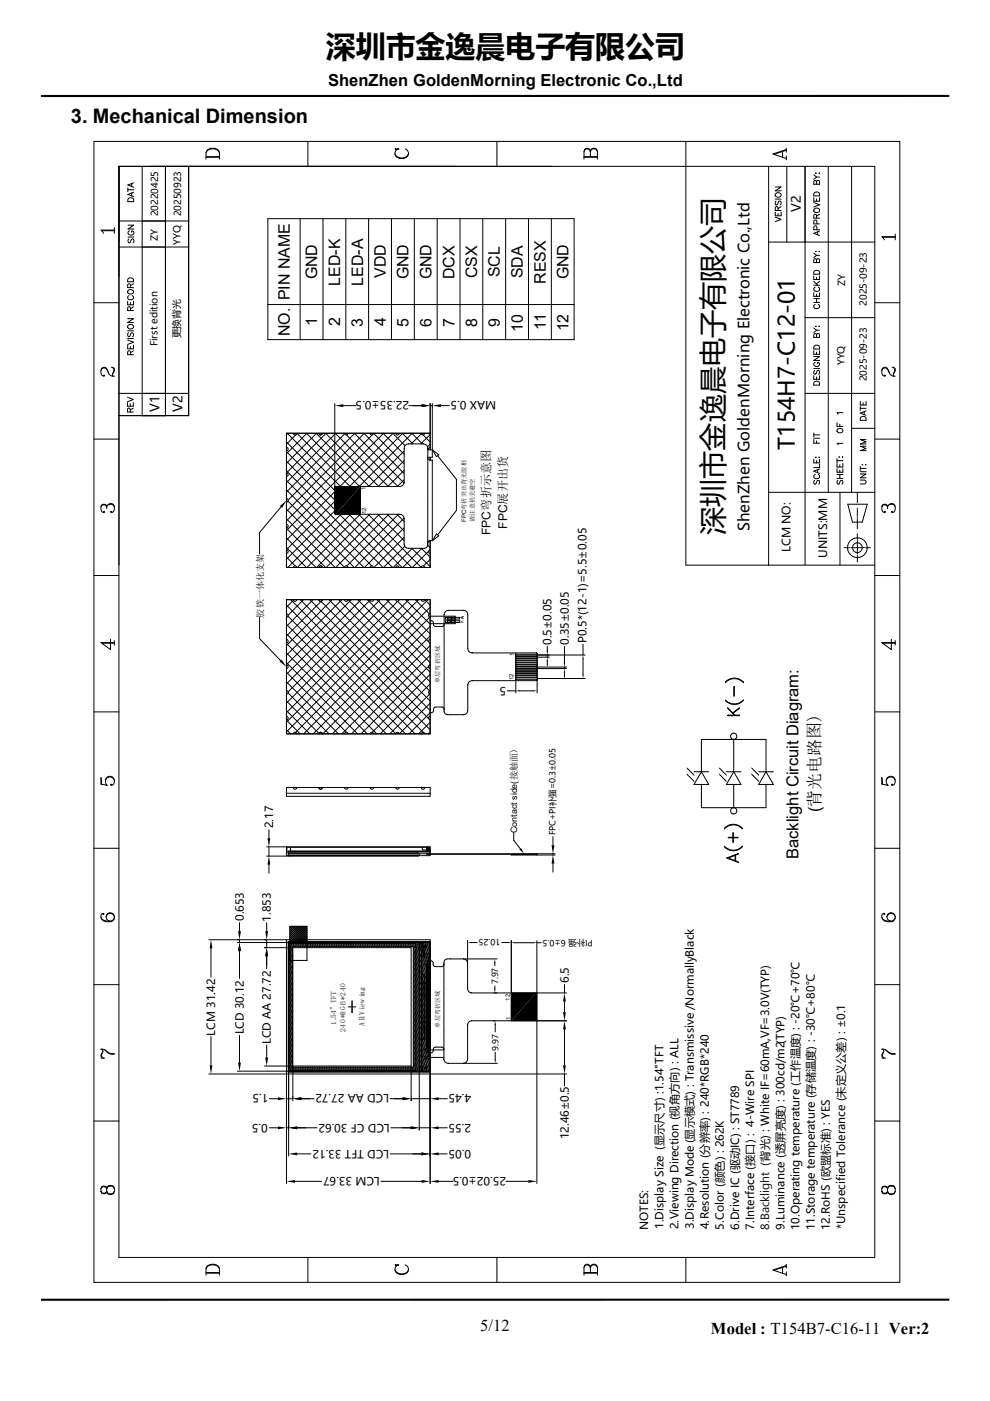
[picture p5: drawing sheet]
<svg xmlns="http://www.w3.org/2000/svg" width="210mm" height="297mm" viewBox="0 0 210 297" stroke-linecap="round" stroke-linejoin="round" font-family="sans-serif">
<path d="M8.7 20.1h192.7v.5h-192.7zM8.7 275.4l192.7-.1v.5h-192.7z" fill="#000"/>
<g fill="#000">
<path d="M71 86l1.8-.3v.6zM89.4 85.7l1.9 .3-1.9 .3zM91.7 86l1.8-.3v.6zM59.4 107.3l1.4-1.2-1 1.6zM76.5 103.1v5.9h-5.3zM71.2 103.1h5.3l-5.3 5.9zM59.3 140.3l.4-.5 1.1 1.6zM116 138h.3l-.2 .9zM123.7 138.9l.1 .9h-.3zM109.4 146.5l.9-.2v.3zM113 146.3l1 .2-1 .1zM116.1 139.3l.2 .9h-.3z"/>
<path d="M119.8 141.8l.1 .9h-.3zM119.6 140.5h.3l-.1 .9zM123.5 143h.3l-.1 .9zM56.7 177.7h.6l-.2 1.8zM110.2 180.1l.3-.3 .7 1.2zM117 179.2h.6l-.3 1.8zM145.6 164l.2 .2v.1zM145.6 162.7l.2 .2zM152.4 164l.3 .2-.1 .1zM152.4 162.7l.2 .2zM159.3 164l.3 .2-.1 .1zM159.3 162.7l.3 .2h-.1z"/>
<path d="M50.5 197.4h.6l-.3 1.8zM56.3 197.4h.6l-.3 1.8zM57.1 181.5l.2 1.8h-.6zM99.2 199.8l.9-.1v.3zM107.6 199.7l.9 .1-.9 .2zM117.3 181.3l.3 1.8h-.6zM44.8 199.2l.3 1.9h-.6zM50.8 199.8l.3 1.8h-.6zM56.6 200.9l.3 1.8h-.6zM105 203.3l.1 .9h-.3zM104.8 209.6h.3l-.1 .9zM105.1 216.4l.1 .9h-.3z"/>
<path d="M113.7 210.5v5.9h-5.2zM108.5 210.5h5.2l-5.2 5.9zM108.5 199.9l.9-.2v.3zM113 199.7l.9 .2-.9 .1zM119.8 216.4l.2 1.8h-.6zM119.4 214.6h.6l-.2 1.8zM119.8 210.5l.2 1.8h-.6zM44.5 225.9h.6l-.3 1.8zM50.5 225.3h.6l-.3 1.8zM56.3 224.2h.6l-.3 1.8zM59 232.6l1.8 .4-1.8 .3zM59 238.8l1.8 .3-1.8 .3z"/>
<path d="M61.2 239.1l1.8-.3v.6zM62.1 233l1.8-.4v.7zM85.4 232.6l1.8 .4-1.8 .3zM87.1 238.8l1.8 .3-1.8 .3zM91.3 233l1.8-.4v.7zM91.3 239.1l1.8-.3v.6zM104.9 224.5h.3l-.1 .9zM119.4 225.9h.6l-.2 1.8zM60.8 250.5l1.8-.3v.6zM61.2 244.7l1.8-.4v.7zM89.4 244.3l1.8 .4-1.8 .3zM89.4 250.2l1.9 .3-1.9 .3z"/>
<path d="M91.3 250.5l1.8-.3v.6zM91.3 244.7l1.8-.4v.7zM112.1 250.2l1.8 .3-1.8 .3z"/>
</g>
<g fill="none" stroke="#000" stroke-width=".21">
<path d="M19.9 30h171v241.9h-171zM25.2 35.3h160.4v231.3h-160.4zM27.1 39.8v.8M27.9 38.9v.6M28.4 38.8l-1.3 .4 1.3 .5M30.2 35.3v52.8M35.1 35.3v52.8M40 35.3v52.8h-14.8M43.7 33.7v-1.3a1.52 1.52 0 0 1 1.4-1 1.52 1.52 0 0 1 1.5 1v1.3M43.7 32.4a1.61 1.61 0 0 1 2.9 0M43.7 33.3h2.9M43.7 33.2h2.9"/>
<path d="M65.3 30v5.3M83.8 32.7a1.62 1.62 0 0 0 2.9 0M86 31.6a1.05 1.05 0 0 1 .6 1.2 1.05 1.05 0 0 1-1 .8 1.25 1.25 0 0 1-1.4-.3 1.25 1.25 0 0 1-.3-1.3l.3-.3-.4-.1h.8l-.4 .1M105.4 30v5.3M123.9 32.1a.69 .69 0 0 1 .7-.5 .69 .69 0 0 1 .7 .5v1.1M123.9 33.3h2.8M123.9 33.2h2.8M125.3 32.1l-.2-.4a.67 .67 0 0 0-1.1 0l-.1 2M125.3 32.1l.1-.4a.75 .75 0 0 1 .8-.3 .75 .75 0 0 1 .5 .7v1.6M125.3 32.1a.77 .77 0 0 1 .7-.6 .77 .77 0 0 1 .7 .6M145.5 30v89.8h40.1M163.1 35.3v84.5"/>
<path d="M164.5 39.6h1.2l-1.2 .9h1.2M166 32.1v1.2M166.8 31.4v.9M166.8 33.1v.8M166.8 31.7l-2.8 1 2.8 .9M166.8 31.9l-2.4 .8M166.9 35.3v16M170.8 35.3v84.5M172.6 37.1l.6 .4M173 36.7h.2zM173.2 38.5l.3-.3 .3 .1 .1 .2v.6h-1.3l.2-.8 .4 .1v.7M173.8 36.7h.1z"/>
<path d="M173.9 37.5h-.7l-.6 .5M175.7 35.3v69.1M180.7 35.3v69.1M21.5 48.9h2.8M24.3 48.8h-2.9l.6 .7M24.3 48.2v1.3M25.2 46.9h14.8M25.2 52.4h14.8M27.1 40.2h1.3M27.2 47.7h1.2l-1.2 .9h1.2M27.2 50.3h1.2M27.3 59l.3-.1 .5 .1 .2 .7h-1.2z"/>
<path d="M27.3 42l.3-.1 .6 .1 .2 .3v.5h-1.3zM27.3 50.7l-.1 .3 .1 .5 .3-.1 .3-.7h.3l.2 .3-.2 .5M27.5 49a.45 .45 0 0 0-.3 .5 .45 .45 0 0 0 .4 .3 .51 .51 0 0 0 .7-.1 .51 .51 0 0 0-.1-.7h-.3v.3M27.9 40.9v.6M28.4 40.7l-1.3 .5 1.3 .5M56.8 46.4h65v25.6h-65zM63.7 46.4v25.6M68.5 46.4v25.6M73.4 46.4v25.6M78.2 46.4v25.6M83 46.4v25.6M87.9 46.4v25.6"/>
<path d="M92.7 46.4v25.6M97.6 46.4v25.6M102.4 46.4v25.6M107.3 46.4v25.6M112.1 46.4v25.6M117 46.4v25.6M163.1 51.3h22.5M164.5 46l1.2 .5-1.2 .5M164.5 45v.7h1.2v-.7M164.5 42.2h1.2M164.6 42.6l-.1 .3 .1 .6 .4-.2 .2-.6 .5 .1v.4l-.2 .3M164.6 41a.56 .56 0 0 1 .8-.1 .56 .56 0 0 1 .1 .8 .56 .56 0 0 1-.8 .1 .56 .56 0 0 1-.1-.8z"/>
<path d="M165.1 44.6l-.1-.7h-.4l-.1 .7h1.2M165.1 45.3v.4M165.7 43.8l-.6 .4M172.6 42.9l1.3 .5-1.3 .5M172.6 41.9v.8h1.3v-.8M172.6 58.5v.8h1.3v-.8M172.6 59.7l.9 .8M172.6 53.7l.6 .4M172.8 44.2a.6 .6 0 0 1 .7 0 .6 .6 0 0 1 .3 .6 .58 .58 0 0 1-.8 .3 .58 .58 0 0 1-.2-.9zM172.8 40.8l.3-.1 .6 .1 .2 .7h-1.3zM172.8 57.4l.3-.1 .6 .1 .2 .7h-1.3zM173 53.3h.2z"/>
<path d="M173.2 46.2v-.7h-.4l-.2 .7h1.3M173.2 55.1l.3-.2h.3l.1 .2v.6h-1.3l.2-.8 .4 .1v.7M173.2 42.2v.5M173.2 58.8v.5M173.3 48.7l-.1-.7-.4-.1-.2 .8h1.3M173.3 47.5l-.1-.7-.4-.1-.2 .8h1.3M173.5 49.2v.6M173.8 53.3h.1zM173.9 54.1h-.7l-.6 .5M173.9 49l-1.3 .5 1.3 .4M173.9 45.4l-.7 .4M173.9 59.7l-.7 .5"/>
<path d="M187.2 50.3h2.7M189.9 50.2h-2.8l.5 .6M189.9 49.6v1.2M19.9 64.2h5.3M21.4 78.5a.7 .7 0 0 1 1.1-.4l.5 1M22 79.6l.1-.1 .1 .1-.1 .2a.97 .97 0 0 1-.7-1 .97 .97 0 0 1 .8-.9 2.24 2.24 0 0 1 1 1.5l.2 .2 .9 .2M23.6 77.9l.7 .2v.6l-.4 .7M23.9 77.9l.2 .4-.2 1.1 .1 .4M27.1 72.1l1.2 .4-1.2 .5M27.1 67.6h1.2l-1.2 .8h1.2M27.1 63.9v.7h1.2v-.7M27.1 73.2v.8h1.2v-.8"/>
<path d="M27.1 71.8h1.2M27.1 70.1h1.2M27.1 69a.62 .62 0 0 1 .8-.2 .62 .62 0 0 1 .4 .7 .61 .61 0 0 1-.8 .3 .61 .61 0 0 1-.4-.8zM27.3 70.6l-.2 .2 .2 .6 .3-.1 .2-.7 .5 .1v.4l-.2 .3M27.3 61.5a.56 .56 0 0 1 .7-.1 .56 .56 0 0 1 .1 .8 .56 .56 0 0 1-.8 .1 .56 .56 0 0 1 0-.8zM27.4 62.7a.45 .45 0 0 0-.3 .5 .45 .45 0 0 0 .5 .4h.2a.45 .45 0 0 0 .5-.4 .45 .45 0 0 0-.3-.5M27.7 75.2l-.1-.7-.4-.1-.1 .8h1.2M27.7 65.8l-.1-.6-.4-.1-.1 .7h1.2M27.7 61l-.1-.7-.4-.1-.1 .8h1.2M27.7 64.1v.5M27.7 73.5v.5M28.3 74.4l-.6 .4"/>
<path d="M28.3 65l-.6 .4M28.3 60.2l-.6 .4M56.8 64.6h65M170.8 67.4h14.8M172.6 75.6h1.3l-1.3 .8h1.3M172.6 62.1v.7h1.3v-.7M172.6 74.4v.7h1.3v-.7M172.6 79.6v.8h1.3v-.8M172.6 78.1h1.3M172.6 69.5l.6 .5M172.6 64.1h1.3M172.6 63.3h1.3"/>
<path d="M172.6 60.5h1.3M172.8 78.5l-.2 .3 .2 .6 .3-.2 .4-.7h.2l.2 .3-.2 .6M172.8 73.3l.3-.1 .6 .1 .2 .7h-1.3zM172.9 76.8a.45 .45 0 0 0-.3 .5 .45 .45 0 0 0 .5 .4h.3a.44 .44 0 0 0 .5-.4 .44 .44 0 0 0-.5-.5v.3M172.9 64.5a.45 .45 0 0 0-.3 .6 .45 .45 0 0 0 .5 .3h.3a.45 .45 0 0 0 .5-.3 .45 .45 0 0 0-.3-.6M172.9 60.9a.45 .45 0 0 0-.3 .5 .45 .45 0 0 0 .5 .4h.3a.45 .45 0 0 0 .5-.4 .45 .45 0 0 0-.3-.5M173 69.2h.2zM173.2 71l.3-.3 .3 .1 .1 .2v.5h-1.3l.2-.7h.4v.7M173.2 62.4v.4M173.2 63.3v.8M173.2 74.6v.5M173.2 79.9v.5"/>
<path d="M173.8 69.2h.1zM173.9 70h-.7l-.6 .5M185.6 64.2h5.3M187.1 78.5a.7 .7 0 0 1 1.1-.4l.5 1M187.6 79.6l.1-.1 .2 .1-.2 .2a.97 .97 0 0 1-.7-1 .97 .97 0 0 1 .9-.9 2.24 2.24 0 0 1 .9 1.5l.3 .2 .8 .2M189.2 77.9l.7 .2v.6l-.4 .7M189.5 77.9l.3 .4-.3 1.1 .2 .4M19.9 93.1h5.3M25.2 83.4h14.8M27 84.2l1.3 .5-1.3 .5M27 85.4v.7h1.3v-.7M27.6 87.4v-.7l-.3-.2-.3 .3v.6h1.3"/>
<path d="M27.6 85.6v.5M28.3 86.5l-.7 .4M60.8 94.9a.36 .36 0 0 1 .3 .3 .36 .36 0 0 1-.3 .4M60.8 99.8l20.5 20.5M60.8 97.8l10.2 10.2M60.8 95.8l10.2 10.2M60.8 93.7l10.2 10.3M60.9 91.9l11.3 11.2M61 91.9l-.2 .2M62.2 91.9a.36 .36 0 0 0 .4 .3 .36 .36 0 0 0 .3-.3M62.8 92.2l-2 2M63 91.9l11.3 11.2"/>
<path d="M63.1 91.9l-.2 .1M65 91.9l11.3 11.2M65.1 91.9l-4.3 4.3M67.1 91.9l11.2 11.2M67.1 91.9l-6.3 6.3M67.7 91.9a.35 .35 0 0 0 .3 .3 .35 .35 0 0 0 .4-.3M69.1 91.9l11.3 11.2M69.2 91.9l-8.4 8.4M71 85.5v23.4M71.1 91.9l11.3 11.2M71.2 91.9l-10.4 10.4M72.8 86h2.7"/>
<path d="M73.1 91.9a.36 .36 0 0 0 .3 .3 .36 .36 0 0 0 .4-.3M73.1 92l-12.3 12.3M73.5 92.2l10.9 10.9M75.2 91.9l10.5 10.5M75.3 91.9l-14.2 14.1M77.2 91.9l8.5 8.5M77.3 91.9l-16.5 16.5M78.5 91.9a.36 .36 0 0 0 .4 .3 .36 .36 0 0 0 .4-.3l6.4 6.5M79 92.2l-18.2 18.2M79.3 91.9l-.1 .1M81.3 91.9l4.4 4.4M81.4 91.9l-20.6 20.6"/>
<path d="M83.3 91.9l2.6 2.6M83.4 91.9l-11.3 11.2M83.9 91.9a.36 .36 0 0 0 .4 .3 .36 .36 0 0 0 .4-.3M85.3 91.9l2.3 2.2M85.4 91.9l-11.2 11.2M85.7 99.7l-3.4 3.4M85.7 97.7l-5.4 5.4M85.7 95.6l-7.5 7.5M86.8 86h2.6M87.4 91.9l2.2 2.2M87.5 91.9l-11.3 11.2M89.4 91.9a.36 .36 0 0 0 .3 .3 .36 .36 0 0 0 .4-.3"/>
<path d="M89.4 92l-2.2 2.1M89.8 92.2l1.5 1.5M90.8 97.1l.2 .4 .7 .1v17l-.7 .1-.3 .4M90.8 95.3l.1 .1M90.8 95.4h.9v1.6h-.9M91.3 94.9a.36 .36 0 0 0-.4 .5M91.3 85.5v6.3M91.3 95.4v-3.5h-30.5v28.4h30.5v-5.7M91.3 97v.6M91.3 94.2l-.6 .5M91.3 92.1l-2 2M91.3 86h.4"/>
<path d="M91.7 85.5v9.8M91.8 95.4l1.3 1-.5 .4zM92.8 96.6l4 5v6.6l-4 5.2M93.5 86h1.8M170.8 83.4h14.8M172.6 91.8v.8M172.6 93.2v.8h1.3M172.6 97.4v.7h1.3v-.7M172.6 92.9h1.3M172.6 92.2h1.3M172.8 80.9l.3-.1 .6 .1 .2 .8h-1.3zM173 97h.2z"/>
<path d="M173.2 93.5v.5M173.2 97.7v.4M173.5 99.6v.6M173.8 97h.1zM173.9 98.4v.7h-1.3M173.9 99.4l-1.3 .5 1.3 .5M177.6 89.6v.8h1.2M177.6 97.2v.9M177.6 98.3v.7h1.2v-.7M177.6 99.4v.7h1.2v-.7M177.6 97.7h1.2M177.6 91.1a.59 .59 0 0 1 .8-.3 .59 .59 0 0 1 .2 .9 .61 .61 0 0 1-.7 0 .61 .61 0 0 1-.3-.6z"/>
<path d="M178 96.8v.2zM178.2 89.9v.5M178.2 98.5v.5M178.2 99.7v.4M178.8 96.8v.2zM178.8 94h-1.2l.2 .3M178.8 87.5h-1.2l.2 .3M180.7 90.8h4.9M182.5 86.6h1.2M182.5 85.1v.8h1.2v-.8M182.5 86.2v.8M182.5 98.9v.8"/>
<path d="M182.5 99.3h1.2M182.6 88.5a.67 .67 0 0 1 1.1 .2v.4h-1.2zM183 98.5v.1zM183.1 85.4v.5M183.3 87.3v.6M183.7 98.5v.1zM183.7 94.6h-1.2l1.2 .5-1.2 .4h1.2M183.7 93.2h-1.2l1.2 .5-1.2 .4h1.2M183.7 87.1l-1.2 .5 1.2 .4M185.6 93.1h5.3M21.4 107.5l.1-.3a.68 .68 0 0 1 1.1 .3 .82 .82 0 0 1 .8-.7 .82 .82 0 0 1 .9 .7l-.2 .9-.4 .3-.3-.2 .2-.1 .1 .1M22.6 107.9l-.1-.8-.7-.2a.98 .98 0 0 0-.4 1 .98 .98 0 0 0 .7 .8l.1-.2-.1-.1-.1 .1"/>
<path d="M22.9 107.1a.87 .87 0 0 1 1.4 .4M59.6 107.5l-4.5 5.4v4.6M60.8 116.6a.36 .36 0 0 1 .3 .4 .36 .36 0 0 1-.3 .3M60.8 111.2a.36 .36 0 0 1 .3 .3 .36 .36 0 0 1-.3 .4M60.8 105.7a.36 .36 0 0 1 .3 .4 .36 .36 0 0 1-.3 .4M60.8 100.3a.36 .36 0 0 1 .3 .4 .36 .36 0 0 1-.3 .3M60.8 112l8.3 8.3M60.8 118.1l1.8 1.9M60.8 116.1l4.2 4.2M60.8 114.1l6.2 6.2M60.8 110l10.3 10.3M60.8 108l12.3 12.3"/>
<path d="M60.8 103.9l16.4 16.4M60.8 101.9l18.1 18.1M61.1 106.3l14.1 14M71 108.8l.2 .2M71 108.3l-10.2 10.3M71 106.3l-10.2 10.2M71 104.2l-10.2 10.3M71.1 103.2v5.8M71.1 103.2l5.4-.1v5.9h-5.4zM71.2 103.1v5.9M71.2 103.1h13.6a.91 .91 0 0 0 .9-.9v-7.2a.91 .91 0 0 1 .9-.9h3.2a.91 .91 0 0 1 1 .9l-.1 20.5a.72 .72 0 0 1-.7 .8h-3.4a.88 .88 0 0 1-.9-1v-5.4a.91 .91 0 0 0-.9-.9h-13.6M71.2 103.1l-.2 .2"/>
<path d="M72 109l11.3 11.3M72.3 109l-11.2 11.3M74 109l11.3 11.3M74.4 109l-11.3 11.3M76.1 109l11.3 11.3M76.4 109l-11.3 11.3M76.5 103.1v5.9M78.1 109l11.3 11.3a.36 .36 0 0 1 .3-.3 .36 .36 0 0 1 .4 .3M78.4 109l-11.3 11.3M80.1 109l5.6 5.6M80.5 109l-11.3 11.3M82.2 109l3.5 3.6"/>
<path d="M82.5 109l-11.3 11.3M84.2 109l1.5 1.6M84.5 109l-10.9 11M85.7 109.9l-10.4 10.4M85.7 113.9l-6.4 6.4M85.7 111.9l-8.4 8.4M85.7 101.7l-1.4 1.4M85.9 115.8l-4.5 4.5M87.4 116.3l3.9 3.8M87.5 116.3l-4.1 4M89.4 116.3l1.9 1.8M89.5 116.3l-4.1 4"/>
<path d="M90.7 115.6l.6 .5M90.9 116.9l-3.4 3.4M91.1 114.6l-.3 .4M91.3 116.6a.36 .36 0 0 0-.4 .4 .36 .36 0 0 0 .4 .3M91.3 118.6l-1.5 1.4M91.3 116.5l-.1 .1M92.6 113.2l.5 .4-1.3 1zM163.1 104.4h22.5M172.8 101.8l-.2 .3 .2 .6 .3-.1 .4-.8h.2l.2 .3-.2 .6M172.9 100.6a.45 .45 0 0 0-.3 .5 .45 .45 0 0 0 .5 .4h.3a.45 .45 0 0 0 .5-.4 .45 .45 0 0 0-.3-.5M177.6 101.4h1.2M177.6 100.6h1.2"/>
<path d="M177.8 101.8l-.2 .3v.5h.4l.3-.6 .3-.2 .2 .3-.2 .6M178.2 100.6v.8M178.2 104.4v15.4M179.1 116.1h1M179.9 106.9h4.1l-1.1 3.8h-2zM180.3 116.1h.1M180.5 116.1h2.7M181.9 104.4v2.2M181.9 107.7v.2M181.9 108v1.5M181.9 109.7v.1M181.9 110v2.1"/>
<path d="M181.9 113.2v1.1M181.9 114.5v.1M181.9 114.8v2.7M181.9 117.6v.1M181.9 117.9v1.2M182.5 101.8h.9l.3 .3-.1 .5h-1.1M182.5 100.5h1.2l-1.2 .8h1.2M182.5 100h1.2M183.4 116.1h.1M183.7 116.1h.9M187.1 107.5l.1-.3a.68 .68 0 0 1 1.1 .3 .82 .82 0 0 1 .8-.7 .82 .82 0 0 1 .8 .7l-.1 .9-.4 .3-.3-.2 .1-.1 .2 .1M188.3 107.9l-.1-.8-.7-.2a.98 .98 0 0 0-.4 1 .98 .98 0 0 0 .6 .8l.2-.2-.2-.1-.1 .1"/>
<path d="M188.6 107.1a.87 .87 0 0 1 1.3 .4M19.9 122h5.3M21.7 136.4h2.6M23.4 135.6v2.1l-2-1.5h2.9M24.3 135.8v1M55.1 130.9v4.5l4.4 4.7M60.8 135.6a.36 .36 0 0 1 .3 .3 .36 .36 0 0 1-.3 .4M60.8 130.1a.36 .36 0 0 1 .3 .4 .36 .36 0 0 1-.3 .4M60.8 127.1h30.5v28.5h-30.5zM60.8 138.5l17.1 17.1M60.8 136.4l19.1 19.2M60.8 134.4l21.2 21.2"/>
<path d="M60.8 132.4l23.1 23.2M60.8 128.3l27.3 27.3M60.8 134.8l7.3-7.3 23.2 23.1M60.8 120.1l.1 .2M61.1 130.6l24.9 25M61.7 127.1l28 28.1M62.2 127.1a.36 .36 0 0 0 .4 .4 .36 .36 0 0 0 .3-.4M62.2 127.3l-1.4 1.4M62.9 120.3a.36 .36 0 0 0-.3-.3 .36 .36 0 0 0-.4 .3M63.7 127.1l27.6 27.6M64.4 127.1l-3.3 3.3M65.7 127.1l25.2 25.2"/>
<path d="M66.4 127.1l-5.6 5.7M67.7 127.1a.35 .35 0 0 0 .3 .4 .35 .35 0 0 0 .4-.4M67.7 120.3a.35 .35 0 0 1 .3-.3 .35 .35 0 0 1 .4 .3M68.5 127.1l-.1 .1M69.8 127.1l21.5 21.5M70.5 127.1l-9.7 9.8M71.8 127.1l19.3 19.4M72.5 127.1l-11.7 11.8M73.1 127.1a.36 .36 0 0 0 .3 .4 .36 .36 0 0 0 .4-.4l17.5 17.5M73.1 120.3a.36 .36 0 0 1 .3-.3 .36 .36 0 0 1 .4 .3M74.6 127.1l-13.8 13.8M75.9 127.1l15.4 15.4"/>
<path d="M76.6 127.1l-15.8 15.9M77.9 127.1l13.4 13.4M78.5 127.1a.36 .36 0 0 0 .4 .4 .36 .36 0 0 0 .4-.4M78.5 120.3a.36 .36 0 0 1 .4-.3 .36 .36 0 0 1 .4 .3M78.5 127.2l-17.7 17.8M80 127.1l11.3 11.4M80.7 127.1l-19.6 19.6M82 127.1l8.9 9M82.7 127.1l-21.9 22M83.9 127.1a.36 .36 0 0 0 .4 .4 .36 .36 0 0 0 .4-.4M83.9 120.3a.36 .36 0 0 1 .4-.3 .36 .36 0 0 1 .4 .3M84.7 127.1v.1"/>
<path d="M86 127.1l5.3 5.2M86.8 127.1l-26 26M88.1 127.1l3 3.1M88.8 127.1l-28 28.1M89.4 127.1a.36 .36 0 0 0 .3 .4 .36 .36 0 0 0 .4-.4l1.2 1.2M90.8 127.1l-28.1 28.2M91.1 136.3l.2 .1M91.2 130.9l-24.8 24.7M91.3 131.6a.57 .57 0 0 1 .6 .2 .57 .57 0 0 1 .1 .6v.2l.4 .2h1.6l.2-.4M91.3 130.6h5.3v1.6h-5.3M91.3 135.6a.36 .36 0 0 0-.4 .3 .36 .36 0 0 0 .4 .4M91.3 130.1a.36 .36 0 0 0-.4 .4 .36 .36 0 0 0 .4 .4"/>
<path d="M91.3 134.4l-6.9-6.9-23.6 23.6M91.3 138.9l-16.7 16.7M91.3 136.9l-18.8 18.7M91.3 134.8l-20.8 20.8M91.3 132.8l-22.8 22.8M91.3 128.7l-26.9 26.9M94.5 131.6h3v.4h-3zM94.5 130.9h3v.4h-3zM94.9 130.9v.4M94.9 131.6v.4M95.8 131h.1v.2h-.1zM109.4 138.4v8.5"/>
<path d="M109.4 138.7h4.6M109.4 139h4.6M109.4 139.6h4.6M109.4 139.9h4.6M109.4 139.2h4.6M109.4 139.5h4.6M114 138.9h10.1M114 139.3h2.6M116.1 137.1v.9M116.1 138.9v.4M119.8 137.1v3.4M123.7 136.6v2.3"/>
<path d="M123.7 139.8v3.2M185.6 122h5.3M187.3 136.4h2.6M189.1 135.6v2.1l-2-1.5h2.8M189.9 135.8v1M19.9 150.9h5.3M60.8 151.9a.36 .36 0 0 1 .3 .3 .36 .36 0 0 1-.3 .4M60.8 146.5a.36 .36 0 0 1 .3 .3 .36 .36 0 0 1-.3 .4M60.8 141a.36 .36 0 0 1 .3 .4 .36 .36 0 0 1-.3 .3M60.8 154.7l.9 .9M60.8 152.7l2.9 2.9M60.8 150.7l4.9 4.9"/>
<path d="M60.8 148.6l6.9 6.9M60.8 144.6l11 11M60.8 142.5l12.7 12.7M60.8 140.5l15.1 15.1M61.1 146.9l8.7 8.7M62.2 155.6a.36 .36 0 0 1 .4-.4 .36 .36 0 0 1 .3 .4M67.7 155.6a.35 .35 0 0 1 .3-.4 .35 .35 0 0 1 .4 .4M73.8 155.6a.36 .36 0 0 0-.4-.4 .36 .36 0 0 0-.3 .4M78.5 155.6a.36 .36 0 0 1 .4-.4 .36 .36 0 0 1 .4 .4M83.9 155.6a.36 .36 0 0 1 .4-.4 .36 .36 0 0 1 .4 .4M89.4 155.6a.36 .36 0 0 1 .3-.4 .36 .36 0 0 1 .4 .4M90.9 141.3l-14.3 14.3"/>
<path d="M91.1 147.2l-8.4 8.4M91.2 152.6l.1 .1M91.3 151.9a.36 .36 0 0 0-.4 .3 .36 .36 0 0 0 .4 .4M91.3 146.5a.36 .36 0 0 0-.4 .3 .36 .36 0 0 0 .4 .4M91.3 141a.36 .36 0 0 0-.4 .4 .36 .36 0 0 0 .4 .3M91.3 155.2l-.5 .4M91.3 153.1l-2.5 2.5M91.3 149.1l-6.6 6.5M91.3 145l-10.6 10.6M91.3 143l-12.3 12.2M91.3 140.9l-.1 .1M94.2 150.4l-.2-.4-1.6-.1a.55 .55 0 0 0-.4 .8 .53 .53 0 0 1-.7 .4l-4.5 4.5"/>
<path d="M107.6 146.5h1.8M109.4 143.7h4.6M109.4 144h4.6M109.4 143.2h4.6M109.4 143.6h4.6M109.4 142.8h4.6M109.4 143.1h4.6M109.4 142.3h4.6M109.4 142.7h4.6M109.4 141.9h4.6M109.4 142.2h4.6M109.4 141.4h4.6"/>
<path d="M109.4 141.8h4.6M109.4 141h4.6M109.4 141.3h4.6M109.4 140.5h4.6M109.4 140.9h4.6M109.4 140.1h4.6M109.4 140.4h4.6M110.3 146.5h2.7M114 144.1l-.2 .2h-13.6a.91 .91 0 0 0-1 .9v5.4a.91 .91 0 0 1-.9 .9h-3.4a.75 .75 0 0 1-.7-.7v-20.5a.91 .91 0 0 1 .9-.9h3.2a.91 .91 0 0 1 .9 .9v7.2a.91 .91 0 0 0 1 .9l13.7 .1 .1 8.4M114 141.4h6.2M114 141.8h6.2M114 143.9h10.1"/>
<path d="M116.1 140.2v.9M119.8 141.4v.4M119.8 142.7v.9M153.9 148.4a2.58 2.58 0 0 0 3.8 0 2.38 2.38 0 0 1-3.8 0zM154.1 144.4a2.45 2.45 0 0 1 3.6 .3 2.55 2.55 0 0 0-3.8 0zM154.4 151.6h2.5v.1h-2.5zM155.4 151.1l1.5-1-1.5 1.2M155.7 156.8v6.8M155.7 145.6h.1v2h-.1zM155.8 151.6l-1.4-1.5 1.5 1.5M185.6 150.9h5.3M19.9 179.9h5.3"/>
<path d="M21.5 166.2l-.1-1.3v1.3l1.4 .3a1.03 1.03 0 0 1-.3-1.5 1.03 1.03 0 0 1 1.5-.1 1.03 1.03 0 0 1 0 1.5l-.3 .1-.3-.1 .2-.2 .1 .2M22.4 165.4a.99 .99 0 0 1 .9-.7 .99 .99 0 0 1 1 .7M56.6 179.5h4.1M57.1 175.9v1.8M57.1 179.5v2M60.8 167h30.5v1.8h-30.5zM60.8 179.5h30.5v1.9h-30.5zM60.8 168.2h30.5M61.6 179.6v.8M62.2 167a.36 .36 0 0 0 .4 .3 .36 .36 0 0 0 .3-.3M67.7 167a.35 .35 0 0 0 .3 .3 .35 .35 0 0 0 .4-.3M73.1 167a.36 .36 0 0 0 .3 .3 .36 .36 0 0 0 .4-.3"/>
<path d="M78.5 167a.36 .36 0 0 0 .4 .3 .36 .36 0 0 0 .4-.3M83.9 167a.36 .36 0 0 0 .4 .3 .36 .36 0 0 0 .4-.3M89.4 167a.36 .36 0 0 0 .3 .3 .36 .36 0 0 0 .4-.3M89.6 179.6v.6h1.7M90.5 179.7l.1 .1M90.5 179.9l.4 .3M90.5 179.8l.1 .2M90.6 179.9l-.1-.1 .3 .1M90.6 179.7l.4 .3M90.6 179.9l.1 .1M90.7 179.6v.1M90.7 179.9l.1 .2"/>
<path d="M90.7 179.9l.1 .1M90.7 179.7l.4 .4M90.7 179.9h.1M90.7 179.6l.2 .1zM90.8 180h.1M90.8 179.6v.1M90.8 179.9h.1M90.8 179.7l.3 .2M90.8 179.6l.1 .1M90.9 179.6l.3 .3-.2-.2M90.9 179.7l.1 .1M90.9 179.6l.1 .2"/>
<path d="M91 180h.1M91 179.6v.1M91 179.9l.3 .2M91.1 179.9l-.1 .1M91.1 179.9l.1 .1M91.1 179.8l.1 .1M91.1 179.7h.1M91.2 179.7l-.2-.1 .2 .2M109 176.5v1.7l1.4 1.7M117.3 177.4v1.8M145.8 164.2l1.4 1.5M145.8 162.9l1.4 1.5"/>
<path d="M147.2 163.6h3.2M148.8 163.6v-6.8h13.7v6.8M148.8 166.3v4.9h13.7v-4.9M148.8 163.6l1.6 2.7h-3.2zM152.7 162.9l1.4 1.5M152.7 164.2l1.4 1.5M153.7 179.4a2.54 2.54 0 0 0 3.8 0 2.35 2.35 0 0 1-3.8 0zM153.9 175.4a2.45 2.45 0 0 1 3.6 .3 2.54 2.54 0 0 0-3.8 0zM154.1 163.6h3.1M154.5 177.5h2v.1h-2zM155.5 176.6h.1v2h-.1zM155.7 163.6l1.5 2.7h-3.1z"/>
<path d="M155.7 166.3v4.9M159.5 164.2l1.5 1.5M159.5 162.9l1.5 1.5M161 163.6h3.1M162.5 163.6l1.6 2.7h-3.1zM185.6 179.9h5.3M187.2 166.2l-.1-1.3v1.3l1.3 .3a1.03 1.03 0 0 1-.3-1.5 1.03 1.03 0 0 1 1.5-.1 1.03 1.03 0 0 1 .1 1.5l-.3 .1-.3-.1 .1-.2 .2 .2M188 165.4a1 1 0 0 1 1-.7 1 1 0 0 1 .9 .7M21.4 194.5a1.73 1.73 0 0 0 2.7 .4l.2-.3M21.8 193.8l.2 .1 .1-.1-.3-.1a1 1 0 0 0-.3 1.2 1 1 0 0 0 1.1 .5h.8a.92 .92 0 0 0 .9-.9 .92 .92 0 0 0-.8-.9 .92 .92 0 0 0-1 .7 .9 .9 0 0 0 .8 1M22.5 194.3a.9 .9 0 0 1 .9-.7 .9 .9 0 0 1 .9 .7M44.3 199.2h16.4"/>
<path d="M50.4 199.8h10.7M50.8 195.6v1.8M50.8 199.2v.6M56.6 195.6v1.8M56.6 199.2v1.7M56.6 181.5h4.8M57.1 183.3v1.8M61.1 180.5h30.2M61.2 199.9l1.5 .8M61.2 181h52.7v.3h-5.4v-.2M61.2 199.8h30v27.3h-30zM61.3 199.7l1.9 1"/>
<path d="M61.5 180.5v.2M61.5 181.4v.1h27.2v-.1M61.5 199.8l.2 .2M61.5 199.4l.6 .6M61.5 199l1 1M61.5 198.6l1.4 1.4M61.5 198.2l1.8 1.8M61.5 197.8l2.2 2.2M61.5 197.4l2.6 2.6M61.5 197l3 3M61.5 196.6l3.4 3.4M61.5 196.4v30.5h26.7v-26.9h-26.7"/>
<path d="M61.5 196.4h3.6v7.2h-3.6M61.5 196.4h.1M61.7 196.4l3.4 3.4M61.8 199.7l1.9 1M61.9 196.4l-.4 .4M62.1 196.4l3 3M62.3 199.7l1.9 1M62.3 196.4l-.8 .8M62.5 196.4l2.6 2.6M62.7 196.4l-1.2 1.2M62.8 199.7l1.9 1M62.9 196.4l2.2 2.2"/>
<path d="M63.2 196.4l-1.7 1.6M63.3 199.7l2 1M63.4 196.4l1.7 1.8M63.6 196.4l-2.1 2M63.8 196.4l1.3 1.4M63.8 199.7l2 1M64 196.4l-2.5 2.5M64.2 196.4l.9 1M64.3 199.7l2 1M64.4 196.4l-2.9 2.9M64.6 196.4l.5 .6M64.8 196.4l-3.3 3.3"/>
<path d="M64.8 199.7l2 1M65 196.4l.1 .1M65.1 199.7l-.3 .3M65.1 199.3l-.7 .7M65.1 198.9l-1.1 1.1M65.1 198.5l-1.5 1.5M65.1 198.1l-1.9 1.9M65.1 197.7l-2.3 2.3M65.1 197.3l-2.7 2.7M65.1 196.9l-3.1 3.1M65.1 196.5l-3.5 3.5M65.3 199.7l2 1"/>
<path d="M65.9 199.7l1.9 1M66.3 199.7l2 1M66.9 199.7l1.9 1M67.4 199.7l1.9 1M67.9 199.7l1.9 1M68.4 199.7l1.9 1M68.9 199.7l1.9 1M69.4 199.7l1.9 1M69.9 199.7l1.9 1M70.4 199.7l1.9 1M70.9 199.7l2 1M71.4 199.7l2 1"/>
<path d="M71.9 199.7l2 1M72.4 199.7l2 1M72.9 199.7l2 1M73.4 199.7l2 1M73.9 199.7l2 1M74.5 199.7l1.9 1M75 199.7l1.9 1M75.5 199.7l1.9 1M76 199.7l1.9 1M76.5 199.7l1.9 1M77 199.7l1.9 1M77.5 199.7l1.9 1"/>
<path d="M78 199.7l1.9 1M78.5 199.7l2 1M79 199.7l1.9 1M79.5 199.7l2 1M80 199.7l2 1M80.5 199.7l2 1M81 199.7l2 1M81.6 199.7l1.9 1M82.1 199.7l1.9 1M82.6 199.7l1.9 1M83.1 199.7l1.9 1M83.6 199.7l1.9 1"/>
<path d="M84.1 199.7l1.9 1M84.6 199.7l1.9 1M85.1 199.7l1.9 1M85.6 199.7l1.9 1M86.1 199.7l5.2 2.6M86.6 199.7l4.7 2.4M87.1 199.7l4.2 2.1M87.6 199.7l3.7 1.9M88.1 199.7l3.2 1.6M88.6 199.7l2.7 1.4M88.7 180.5v.2M88.9 181v.4h-27.7v-.7h30v.3"/>
<path d="M88.9 199.8v27.3M89.2 199.7l2.1 1.1M89.5 199.7v27.5M89.7 199.7l1.6 .8M90.2 199.7l1.1 .6M90.5 180.1h.1M90.5 180.1l.1 .1M90.6 181v.1h23.3M90.7 199.7l.6 .3M90.7 180.2h.1M90.8 180.2l-.3-.2 .3 .2M90.8 180.1v.1"/>
<path d="M90.8 180l.1 .1M90.8 180.1h.1M90.9 180.2h.1M90.9 180.1l.1 .1M91 180.1v.1M91 180l.1 .1M91.1 180l.1 .2M91.1 180.2l-.6-.6 .1 .6M91.1 180.1l.1-.5h-30.3l-.1 1.2M91.2 199.7h-30v27.5h30.1M91.3 180.4h-30.2v1M91.3 199.6h-30.2v27.7h30.2"/>
<path d="M99.2 199.4v4.7M100.1 199.8h1.1M106.4 199.8h1.2M108.5 199.4v11M109.4 199.9h3.6M113.9 199.4v51.5M113.9 199.9h.9M114 181h3.8M114 181.3h3.8M117.3 181v.3M117.3 183.1v1.8M154.2 181.9l2.4-.9-2.1 .9 2.1 1z"/>
<path d="M155.9 181.3v1.2M156.1 181.2v1.4M187.1 194.5a1.73 1.73 0 0 0 2.7 .4l.1-.3M187.5 193.8l.1 .1 .1-.1-.2-.1a1 1 0 0 0-.3 1.2 1 1 0 0 0 1.1 .5h.8a.92 .92 0 0 0 .9-.9 .92 .92 0 0 0-.8-.9 .92 .92 0 0 0-1 .7 .9 .9 0 0 0 .8 1M188.2 194.3a.9 .9 0 0 1 .8-.7 .9 .9 0 0 1 .9 .7M19.9 208.8h5.3M44.8 201.1v6.1M44.8 219.8v6.1M50.8 201.6v5.8M50.8 219.5v5.8M56.1 200.9h6M56.6 202.7v2.7"/>
<path d="M61.2 219.8l.9 .4M61.2 219.6l.9 .4M61.2 219.3l.9 .4M61.2 219l.9 .5M61.2 218.8l.9 .4M61.2 218.5l.9 .4M61.2 218.3l.9 .4M61.2 218l.9 .4M61.2 217.8l.9 .4M61.2 217.5l.9 .4M61.2 217.2l.9 .5M61.2 217l.9 .4"/>
<path d="M61.2 216.7l.9 .4M61.2 216.5l.9 .4M61.2 216.2l.9 .4M61.2 215.9l.9 .5M61.2 215.7l.9 .4M61.2 215.4l.9 .4M61.2 215.2l.9 .4M61.2 214.9l.9 .4M61.2 214.6l.9 .5M61.2 214.4l.9 .4M61.2 214.1l.9 .5M61.2 213.9l.9 .4"/>
<path d="M61.2 213.6l.9 .4M61.2 213.4l.9 .4M61.2 213.1l.9 .4M61.2 212.9l.9 .4M61.2 212.6l.9 .4M61.2 212.3l.9 .5M61.2 212.1l.9 .4M61.2 211.8l.9 .4M61.2 211.6l.9 .4M61.2 211.3l.9 .4M61.2 211l.9 .5M61.2 210.8l.9 .4"/>
<path d="M61.2 210.5l.9 .4M61.2 210.3l.9 .4M61.2 210l.9 .4M61.2 209.7l.9 .5M61.2 209.5l.9 .4M61.2 209.2l.9 .4M61.2 209l.9 .4M61.2 208.7l.9 .4M61.2 208.5l.9 .4M61.2 208.2l.9 .4M61.2 207.9l.9 .5M61.2 207.7l.9 .4"/>
<path d="M61.2 207.4l.9 .5M61.2 207.2l.9 .4M61.2 206.9l.9 .4M61.2 206.6l.9 .5M61.2 206.4l.9 .4M61.2 206.1l.9 .5M61.2 205.9l.9 .4M61.2 205.6l.9 .4M61.2 205.4l.9 .4M61.2 205.1l.9 .4M61.2 204.8l.9 .5M61.2 204.6l.9 .4"/>
<path d="M61.2 204.3l.9 .4M61.2 204.1l.9 .4M61.2 203.8l.9 .4M61.2 203.6l.9 .4M61.2 203.3l.9 .4M61.2 203l.9 .5M61.2 202.8l.9 .4M61.2 202.5l.9 .4M61.2 202.3l.9 .4M61.2 202l.9 .4M61.2 201.7l.9 .5M61.2 201.5l.9 .4"/>
<path d="M61.2 201.2l.9 .4M61.2 201l.9 .4M61.2 200.7l.9 .4M61.2 200.4l.9 .5M61.2 200.2l1 .5M62.1 200.7h25.6v25.6h-25.6zM62.1 200.9h25.1v25.1h-25.1zM73.9 213.5h1.6M74.7 212.2v2.5M87.7 219.9l3.6 1.8M87.7 219.6l3.6 1.8M87.7 219.1l3.6 1.8"/>
<path d="M87.7 218.8l3.6 1.9M87.7 218.6l3.6 1.8M87.7 218.3l3.6 1.9M87.7 218.1l3.6 1.8M87.7 217.8l3.6 1.8M87.7 217.6l3.6 1.8M87.7 217.3l3.6 1.8M87.7 217.1l3.6 1.8M87.7 216.8l3.6 1.8M87.7 216.5l3.6 1.8M87.7 216.3l3.6 1.8M87.7 216l3.6 1.8"/>
<path d="M87.7 215.8l3.6 1.8M87.7 215.5l3.6 1.8M87.7 215.2l3.6 1.9M87.7 215l3.6 1.8M87.7 214.7l3.6 1.8M87.7 214.5l3.6 1.8M87.7 214.2l3.6 1.8M87.7 213.9l3.6 1.9M87.7 213.7l3.6 1.8M87.7 213.4l3.6 1.9M87.7 213.2l3.6 1.8M87.7 212.9l3.6 1.8"/>
<path d="M87.7 212.7l3.6 1.8M87.7 212.4l3.6 1.8M87.7 212.1l3.6 1.9M87.7 211.9l3.6 1.8M87.7 211.6l3.6 1.8M87.7 211.4l3.6 1.8M87.7 211.1l3.6 1.8M87.7 210.8l3.6 1.9M87.7 210.6l3.6 1.8M87.7 210.3l3.6 1.8M87.7 210.1l3.6 1.8M87.7 209.8l3.6 1.8"/>
<path d="M87.7 209.3l3.6 1.8M87.7 209l3.6 1.9M87.7 208.8l3.6 1.8M87.7 208.5l3.6 1.9M87.7 208.3l3.6 1.8M87.7 208l3.6 1.8M87.7 207.8l3.6 1.8M87.7 207.5l3.6 1.8M87.7 207.2l3.6 1.9M87.7 207l3.6 1.8M87.7 206.7l3.6 1.8M87.7 206.5l3.6 1.8"/>
<path d="M87.7 206.2l3.6 1.8M87.7 205.9l3.6 1.9M87.7 205.4l3.6 1.8M87.7 205.2l3.6 1.8M87.7 204.9l3.6 1.8M87.7 204.6l3.6 1.9M87.7 204.4l3.6 1.8M87.7 204.1l3.6 1.9M87.7 203.9l3.6 1.8M87.7 203.6l3.6 1.8M87.7 203.4l3.6 1.8M87.7 203.1l3.6 1.8"/>
<path d="M87.7 202.8l3.6 1.9M87.7 202.6l3.6 1.8M87.7 202.3l3.6 1.8M87.7 202.1l3.6 1.8M87.7 201.8l3.6 1.8M87.7 201.6l3.6 1.8M87.7 201.3l3.6 1.8M87.7 201l3.6 1.9M87.7 200.8l3.6 1.8M87.7 219.4l1.8 .9M87.7 209.5l1.8 1M87.7 205.7l1.8 .9"/>
<path d="M88.9 200.1h.8v.7h-.8M89.5 206.6h.6v13.7h-.6M89.5 210.5l1.8 .9M89.5 206.6l1.8 .9M89.9 200.3v2.6h1v5.6M89.9 202.3h1.4M90.1 204.2v.4h.3M90.3 200.4l.2 .1-.1 .3-.3-.1zM90.5 208.7h.6M90.5 204.6h.6v1.7h-.6zM90.5 206.4h.6v1.8h-.6zM90.5 208.2h.6v1.8h-.6z"/>
<path d="M90.5 210.1h.6v1.8h-.6zM90.5 211.9h.6v1.8h-.6zM90.5 213.8h.6v1.8h-.6zM90.5 215.6h.6v1.8h-.6zM90.5 217.5h.6v1.8h-.6zM90.5 219.3h.6v1.8h-.6zM90.5 220h.6M90.5 219.8h.6M90.5 219.9h.6M90.5 219.7h.6M90.5 219.6h.6M90.5 219.4h.6"/>
<path d="M90.5 219.5h.6M90.5 219.2h.6M90.5 219h.6M90.5 218.9h.6M90.5 218.8h.6M90.5 218.7h.6M90.5 218.5h.6M90.5 218.6h.6M90.5 218.4h.6M90.5 218.3h.6M90.5 218.1h.6M90.5 218.2h.6"/>
<path d="M90.5 218h.6M90.5 217.9h.6M90.5 217.7h.6M90.5 217.8h.6M90.5 217.6h.6M90.5 217.5h.6M90.5 217.3h.6M90.5 217.2h.6M90.5 217.1h.6M90.5 216.9h.6M90.5 217h.6M90.5 216.8h.6"/>
<path d="M90.5 216.6h.6M90.5 216.5h.6M90.5 216.4h.6M90.5 216.3h.6M90.5 216.1h.6M90.5 216.2h.6M90.5 216h.6M90.5 215.9h.6M90.5 215.8h.6M90.5 215.7h.6M90.5 215.5h.6M90.5 215.3h.6"/>
<path d="M90.5 215.4h.6M90.5 215.2h.6M90.5 215h.6M90.5 214.8h.6M90.5 214.9h.6M90.5 214.7h.6M90.5 214.5h.6M90.5 214.6h.6M90.5 214.4h.6M90.5 214.2h.6M90.5 214.1h.6M90.5 214h.6"/>
<path d="M90.5 213.9h.6M90.5 213.8h.6M90.5 213.6h.6M90.5 213.5h.6M90.5 213.4h.6M90.5 213.2h.6M90.5 213.3h.6M90.5 213.1h.6M90.5 212.9h.6M90.5 212.8h.6M90.5 212.7h.6M90.5 212.6h.6"/>
<path d="M90.5 212.4h.6M90.5 212.5h.6M90.5 212.3h.6M90.5 212.1h.6M90.5 212h.6M90.5 211.8h.6M90.5 211.6h.6M90.5 211.7h.6M90.5 211.5h.6M90.5 211.4h.6M90.5 211.2h.6M90.5 211.3h.6"/>
<path d="M90.5 211.1h.6M90.5 211h.6M90.5 210.8h.6M90.5 210.9h.6M90.5 210.7h.6M90.5 210.5h.6M90.5 210.4h.6M90.5 210.3h.6M90.5 210.2h.6M90.5 210.1h.6M90.5 209.9h.6M90.5 209.8h.6"/>
<path d="M90.5 209.7h.6M90.5 209.5h.6M90.5 209.6h.6M90.5 209.4h.6M90.5 209.3h.6M90.5 209.1h.6M90.5 209.2h.6M90.5 209h.6M90.5 208.9h.6M90.5 208.8h.6M90.5 208.6h.6M90.5 208.3h.6"/>
<path d="M90.5 208.4h.6M90.5 208h.6M90.5 207.9h.6M90.5 207.8h.6M90.5 207.7h.6M90.5 207.5h.6M90.5 207.6h.6M90.5 207.4h.6M90.5 207.3h.6M90.5 207.1h.6M90.5 207.2h.6M90.5 207h.6"/>
<path d="M90.5 206.9h.6M90.5 206.7h.6M90.5 206.8h.6M90.5 206.6h.6M90.5 206.5h.6M90.5 206.4h.6M90.5 206.2h.6M90.5 206.1h.6M90.5 205.9h.6M90.5 205.8h.6M90.5 205.7h.6M90.5 205.6h.6"/>
<path d="M90.5 205.4h.6M90.5 205.5h.6M90.5 205.3h.6M90.5 205.1h.6M90.5 205h.6M90.5 204.9h.6M90.5 204.8h.6M90.5 204.7h.6M90.9 204.2l-.2 .2 .1 .2M90.9 204.4v.1M90.9 211.2v4.5M90.9 218.5v5.5h-1"/>
<path d="M91.1 215.7h-1.2v2.8h1.2M91.1 208.5h-1.2v2.7h1.2M94.2 204.5l-.1 .2-.4 .3h-1.3a.57 .57 0 0 1-.5-.8l-.2-.4-1.1-.1v19.5h1.1l.2-.4a.57 .57 0 0 1 .5-.8l1.5 .1 .3 .4M98.4 203.3h7M105 204.2v.6M105 209.1v.5M105.1 217.3v1.5M108.5 210.5l5.4 .1-.1 5.8h-5.3zM108.5 210.5v5.9M113.7 210.5v5.9M113.8 210.5v5.9M113.8 216.4h6.4"/>
<path d="M113.8 210.5h6.4M113.9 210.7l-.2-.2h-13.6a.88 .88 0 0 1-.9-.9v-5.4a.91 .91 0 0 0-.9-.9h-3.4a.72 .72 0 0 0-.7 .7v20.5a.88 .88 0 0 0 .9 .9h3.2a.91 .91 0 0 0 .9-.9v-7.2a.91 .91 0 0 1 .9-.9h13.6M113.9 216.2l-.2 .2M119.8 208.7v1.8M119.8 212.3v2.3M119.8 218.2v7.7M185.6 208.8h5.3M19.9 237.7h5.3M21.4 224.3h.8M21.8 223l-.3 .7 .2 .5M22.2 222.6a2.03 2.03 0 0 0 2.1 .9M24.3 223.4a2.29 2.29 0 0 1-2.1-.8l-.8-.2 .4 .3-.4 1.2 .6 .4"/>
<path d="M44.3 227.7h16.4M50.4 227.1h10.7M56.1 226h6M56.6 221.6v2.6M57.1 233h1.9M57.1 239.1h1.9M60.8 233h1.3M60.8 227.8v23.1M60.8 239.1h.4M61.2 227.1l.4 .1M61.2 226.8l.9 .4M61.2 226.5l1.4 .7"/>
<path d="M61.2 226.3l1.9 .9M61.2 226l2.4 1.2M61.2 225.8l.9 .4M61.2 225.5l.9 .4M61.2 225.2l.9 .5M61.2 225l.9 .4M61.2 224.7l.9 .4M61.2 224.5l.9 .4M61.2 224.2l.9 .4M61.2 223.9l.9 .5M61.2 223.7l.9 .4M61.2 223.4l.9 .4"/>
<path d="M61.2 223.2l.9 .4M61.2 222.9l.9 .4M61.2 222.7l.9 .4M61.2 222.4l.9 .4M61.2 222.1l.9 .5M61.2 221.9l.9 .4M61.2 221.6l.9 .5M61.2 221.4l.9 .4M61.2 221.1l.9 .4M61.2 220.8l.9 .5M61.2 220.6l.9 .4M61.2 220.3l.9 .5"/>
<path d="M61.2 220.1l.9 .4M61.2 227.2v17.9M62.1 226.1v7.3M62.2 226.3l1.9 .9M62.7 226.3l1.9 .9M63 239.1h4.2M63.2 226.3l1.9 .9M63.7 226.3l1.9 .9M63.9 233h2.7M64.2 226.3l1.9 .9M64.7 226.3l2 .9M65.2 226.3l1.9 .9"/>
<path d="M65.7 226.3l2 .9M66.2 226.3l2 .9M66.7 226.3l2 .9M67.2 226.3l2 .9M67.7 226.3l2 .9M68.3 226.3l1.9 .9M68.8 226.3l1.9 .9M69.3 226.3l1.9 .9M69.8 226.3l1.9 .9M70.3 226.3l1.9 .9M70.8 226.3l1.9 .9M71.3 226.3l1.9 .9"/>
<path d="M71.8 226.3l1.9 .9M72.3 226.3l1.9 .9M72.8 226.3l1.9 .9M73.3 226.3l2 .9M73.8 226.3l2 .9M74.3 226.3l2 .9M74.8 226.3l2 .9M75.3 226.3l2 .9M75.9 226.3l1.9 .9M76.3 226.3l2 .9M76.9 226.3l1.9 .9M77.4 226.3l1.9 .9"/>
<path d="M77.9 226.3l1.9 .9M78.4 226.3l1.9 .9M78.9 226.3l1.9 .9M79.4 226.3l1.9 .9M79.9 226.3l1.9 .9M80.4 226.3l1.9 .9M80.9 226.3l2 .9M81.4 226.3l2 .9M81.9 226.3l2 .9M82.4 226.3l2 .9M82.8 233h2.6M82.9 239.1h4.2"/>
<path d="M82.9 226.3l2 .9M83.4 226.3l2 .9M84 226.3l1.9 .9M84.5 226.3l1.9 .9M85 226.3l1.9 .9M85.5 226.3l1.9 .9M86 226.3l1.9 .9M86.5 226.3l1.9 .9M87 226.3l1.9 .9v12.4M87.2 226.1v7.3M87.2 233h4.1M87.5 226.3l1.9 .9"/>
<path d="M87.7 226.1l2.2 1.1M87.7 225.8l2.8 1.4M87.7 225.6l3.3 1.6M87.7 225.3l3.6 1.8M87.7 225l3.6 1.9M87.7 224.8l3.6 1.8M87.7 224.5l3.6 1.8M87.7 224.3l3.6 1.8M87.7 224l3.6 1.8M87.7 223.8l3.6 1.8M87.7 223.5l3.6 1.8M87.7 223l3.6 1.8"/>
<path d="M87.7 222.7l3.6 1.9M87.7 222.5l3.6 1.8M87.7 222.2l3.6 1.8M87.7 222l3.6 1.8M87.7 221.7l3.6 1.8M87.7 221.4l3.6 1.9M87.7 221.2l3.6 1.8M87.7 220.9l3.6 1.8M87.7 220.7l3.6 1.8M87.7 220.4l3.6 1.8M87.7 220.1l3.6 1.9M87.7 223.2l1.8 1"/>
<path d="M88.9 226.2h.8v.7h-.8M88.9 239.1h2.4M89.5 224.2l1.8 .9M89.5 220.3l1.8 .9M89.9 224.5h1.4M90.3 226.2l.2 .1-.1 .3-.3-.2zM90.4 222.3l-.3 .1v.3M90.5 221.2h.6v1.1h-.6zM90.5 222.2h.6M90.5 222.1h.6M90.5 222h.6M90.5 221.8h.6"/>
<path d="M90.5 221.9h.6M90.5 221.7h.6M90.5 221.5h.6M90.5 221.4h.6M90.5 221.3h.6M90.5 221h.6M90.5 220.9h.6M90.5 220.8h.6M90.5 220.6h.6M90.5 220.7h.6M90.5 220.5h.6M90.5 220.4h.6"/>
<path d="M90.5 220.2h.6M90.5 220.3h.6M90.5 220.1h.6M90.8 222.3l-.1 .3 .2 .2M90.9 222.5v.1M91.2 227.2v17.9M91.2 222.6h3M91.2 224.2h3M91.3 227.7v-28.5h-30.5v28.5h59.4M91.3 227.8v23.1M93.1 233h1.8M93.1 239.1h1.8"/>
<path d="M98.4 225.4h7.1M105.1 223.1v1.4M119.8 227.7v2.6M185.6 237.7h5.3M187.1 224.3h.8M187.5 223l-.3 .7 .1 .5M187.9 222.6a2.03 2.03 0 0 0 2 .9M189.9 223.4a2.29 2.29 0 0 1-2-.8l-.8-.2 .4 .3-.4 1.2 .5 .4M21.4 252.6l.1 .4 .7 .1a.94 .94 0 0 0 0-1.6h-.4a.96 .96 0 0 0-.3 1.3 .68 .68 0 0 0 1.1-.2M21.4 252l.1-.2a.68 .68 0 0 1 1.1 .2M22.6 252l.2-.4 .4-.3a.95 .95 0 0 1 1.1 1.1 .95 .95 0 0 1-1.4 .7l-.3-.5M22.6 252.6l.6 .5h.5l.6-.5"/>
<path d="M22.6 252l.6-.5h.5l.6 .5M62.6 250.5h5.6M63 244.7h3M80.8 250.5h8.6M82.8 244.7h6.6M91.2 244.7h.1M93.1 244.7h1.8M93.1 250.5h3M107.3 250.5h4.8M187.1 252.6l.1 .4 .7 .1a.94 .94 0 0 0 0-1.6h-.4a.96 .96 0 0 0-.3 1.3 .68 .68 0 0 0 1.1-.2M187.1 252l.1-.2a.68 .68 0 0 1 1.1 .2M188.3 252l.1-.4 .4-.3a.95 .95 0 0 1 1.2 1.1 .95 .95 0 0 1-1.4 .7l-.3-.5"/>
<path d="M188.3 252.6l.5 .5h.6l.5-.5M188.3 252l.5-.5h.6l.5 .5M43.7 270.4v-1.4a1.52 1.52 0 0 1 1.4-1 1.52 1.52 0 0 1 1.5 1v1.4M43.7 269a1.61 1.61 0 0 1 2.9 0M43.7 269.9h2.9M43.7 269.8h2.9M65.3 266.6v5.3M83.8 269.3a1.64 1.64 0 0 0 2.9 0M86 268.2a1.05 1.05 0 0 1 .6 1.2 1.05 1.05 0 0 1-1 .8 1.27 1.27 0 0 1-1.4-.3 1.27 1.27 0 0 1-.3-1.3l.3-.3-.4-.1h.8l-.4 .1M105.4 266.6v5.3M123.9 268.7a.69 .69 0 0 1 .7-.5 .69 .69 0 0 1 .7 .5v1.1M123.9 269.9h2.8"/>
<path d="M123.9 269.8h2.8M125.3 268.7l-.2-.4a.67 .67 0 0 0-1.1 0l-.1 .4v1.7M125.3 268.7a.75 .75 0 0 1 .7-.7 .75 .75 0 0 1 .7 .7v1.7M125.3 268.7a.77 .77 0 0 1 .7-.5 .77 .77 0 0 1 .7 .5M145.5 266.6v5.3M166 268.7v1.2M166.8 268.3l-2.8 1 2.8 .9M166.8 268.5l-2.4 .8M166.8 268.1v.8M166.8 269.7v.8"/>
<circle cx="181.9" cy="116.1" r="2.1"/>
<circle cx="181.9" cy="116.1" r="1.05"/>
<circle cx="95.7" cy="131.8" r=".11"/>
<circle cx="155.6" cy="156.1" r=".67"/>
<circle cx="155.7" cy="171.9" r=".67"/>
</g>
<text font-size="6.4" x="69.1" y="12">深圳市金逸晨电子有限公司</text>
<text font-size="6" x="153.4" y="113.4" transform="rotate(-90 153.4 113.4)">深圳市金逸晨电子有限公司</text>
<text font-size="4.8" x="168.6" y="95.3" transform="rotate(-90 168.6 95.3)">T154H7-C12-01</text>
<text font-size="4.2" x="15" y="26.1">3. Mechanical Dimension</text>
<g font-size="3.5">
<text x="69.6" y="18.2">ShenZhen GoldenMorning Electronic Co.,Ltd</text>
<text x="174" y="172.2" transform="rotate(-90 174 172.2)">(背光电路图)</text>
<text x="169.4" y="182.1" transform="rotate(-90 169.4 182.1)">Backlight Circuit Diagram:</text>
<text x="101.9" y="282.2">5/12</text>
<text x="150.8" y="282.9">Model : T154B7-C16-11 Ver:2</text>
</g>
<g font-size="3.4">
<text x="67.3" y="59.2" transform="rotate(-90 67.3 59.2)">GND</text>
<text x="81.8" y="59" transform="rotate(-90 81.8 59)">VDD</text>
<text x="86.7" y="59.2" transform="rotate(-90 86.7 59.2)">GND</text>
<text x="91.5" y="59.2" transform="rotate(-90 91.5 59.2)">GND</text>
<text x="96.4" y="59.2" transform="rotate(-90 96.4 59.2)">DCX</text>
<text x="101.2" y="59" transform="rotate(-90 101.2 59)">CSX</text>
<text x="106.1" y="58.8" transform="rotate(-90 106.1 58.8)">SCL</text>
<text x="110.9" y="59" transform="rotate(-90 110.9 59)">SDA</text>
<text x="120.6" y="59.2" transform="rotate(-90 120.6 59.2)">GND</text>
<text x="61.5" y="63.7" transform="rotate(-90 61.5 63.7)">PIN NAME</text>
<text x="72.2" y="60.6" transform="rotate(-90 72.2 60.6)">LED-K</text>
<text x="77" y="60.6" transform="rotate(-90 77 60.6)">LED-A</text>
<text x="115.8" y="60.2" transform="rotate(-90 115.8 60.2)">RESX</text>
<text x="61.5" y="71.3" transform="rotate(-90 61.5 71.3)">NO.</text>
<text x="67.3" y="69.1" transform="rotate(-90 67.3 69.1)">1</text>
<text x="72.2" y="69.2" transform="rotate(-90 72.2 69.2)">2</text>
<text x="77" y="69.2" transform="rotate(-90 77 69.2)">3</text>
<text x="81.8" y="69.2" transform="rotate(-90 81.8 69.2)">4</text>
<text x="86.7" y="69.2" transform="rotate(-90 86.7 69.2)">5</text>
<text x="91.5" y="69.2" transform="rotate(-90 91.5 69.2)">6</text>
<text x="96.4" y="69.2" transform="rotate(-90 96.4 69.2)">7</text>
<text x="101.2" y="69.2" transform="rotate(-90 101.2 69.2)">8</text>
<text x="106" y="69.2" transform="rotate(-90 106 69.2)">9</text>
<text x="110.9" y="70.3" transform="rotate(-90 110.9 70.3)">10</text>
<text x="115.8" y="70.1" transform="rotate(-90 115.8 70.1)">11</text>
<text x="120.6" y="70.3" transform="rotate(-90 120.6 70.3)">12</text>
</g>
<text font-size="3.3" x="159" y="112.7" transform="rotate(-90 159 112.7)">ShenZhen GoldenMorning Electronic Co.,Ltd</text>
<g font-size="2.7">
<text x="169.9" y="44.9" transform="rotate(-90 169.9 44.9)">V2</text>
<text x="33.8" y="87.3" transform="rotate(-90 33.8 87.3)">V1</text>
<text x="38.7" y="87.3" transform="rotate(-90 38.7 87.3)">V2</text>
</g>
<g font-size="2.6">
<text x="104.1" y="113.4" transform="rotate(-90 104.1 113.4)">FPC弯折示意图</text>
<text x="107.6" y="112.1" transform="rotate(-90 107.6 112.1)">FPC展开出货</text>
</g>
<g font-size="2.4">
<text x="86.8" y="85.1" transform="rotate(180 86.8 85.1)">22.35±0.5</text>
<text x="105.3" y="85.1" transform="rotate(180 105.3 85.1)">MAX 0.5</text>
<text x="167.7" y="117.1" transform="rotate(-90 167.7 117.1)">LCM NO:</text>
<text x="175.5" y="118.3" transform="rotate(-90 175.5 118.3)">UNITS:MM</text>
<text x="117" y="136.7" transform="rotate(-90 117 136.7)">0.5±0.05</text>
<text x="120.7" y="136.7" transform="rotate(-90 120.7 136.7)">0.35±0.05</text>
<text x="124.4" y="136.4" transform="rotate(-90 124.4 136.4)">P0.5*(12-1)=5.5±0.05</text>
<text x="107.3" y="145.6" transform="rotate(180 107.3 145.6)">5</text>
<text x="57.9" y="175.6" transform="rotate(-90 57.9 175.6)">2.17</text>
<text x="51.7" y="195.3" transform="rotate(-90 51.7 195.3)">0.653</text>
<text x="57.5" y="195.4" transform="rotate(-90 57.5 195.4)">1.853</text>
<text x="120.7" y="208.4" transform="rotate(-90 120.7 208.4)">6.5</text>
<text x="45.7" y="219.6" transform="rotate(-90 45.7 219.6)">LCM 31.42</text>
<text x="51.7" y="219.3" transform="rotate(-90 51.7 219.3)">LCD 30.12</text>
<text x="57.5" y="221.4" transform="rotate(-90 57.5 221.4)">LCD AA 27.72</text>
<text x="56.9" y="232.1" transform="rotate(180 56.9 232.1)">1.5</text>
<text x="82.5" y="232.1" transform="rotate(180 82.5 232.1)">LCD AA 27.72</text>
<text x="99.9" y="232.1" transform="rotate(180 99.9 232.1)">4.45</text>
<text x="56.8" y="238.2" transform="rotate(180 56.8 238.2)">0.5</text>
<text x="82.7" y="238.2" transform="rotate(180 82.7 238.2)">LCD CF 30.62</text>
<text x="99.9" y="238.2" transform="rotate(180 99.9 238.2)">2.55</text>
<text x="82.6" y="243.8" transform="rotate(180 82.6 243.8)">LCD TFT 33.12</text>
<text x="99.9" y="243.8" transform="rotate(180 99.9 243.8)">0.05</text>
<text x="120.7" y="241.6" transform="rotate(-90 120.7 241.6)">12.46±0.5</text>
<text x="80.6" y="249.6" transform="rotate(180 80.6 249.6)">LCM 33.67</text>
<text x="107.4" y="249.6" transform="rotate(180 107.4 249.6)">25.02±0.5</text>
<text x="137.5" y="260.8" transform="rotate(-90 137.5 260.8)">NOTES:</text>
<text x="140.7" y="260.6" transform="rotate(-90 140.7 260.6)">1.Display Size (显示尺寸) :1.54&quot;TFT</text>
<text x="144" y="260.6" transform="rotate(-90 144 260.6)">2.Viewing Direction (视角方向) : ALL</text>
<text x="147.2" y="260.6" transform="rotate(-90 147.2 260.6)">3.Display Mode (显示模式) : Transmissive /NormallyBlack</text>
<text x="150.4" y="260.6" transform="rotate(-90 150.4 260.6)">4.Resolution (分辨率) : 240*RGB*240</text>
<text x="153.6" y="260.7" transform="rotate(-90 153.6 260.7)">5.Color (颜色) : 262K</text>
<text x="156.8" y="260.7" transform="rotate(-90 156.8 260.7)">6.Drive IC (驱动IC) : ST7789</text>
<text x="160" y="260.7" transform="rotate(-90 160 260.7)">7.Interface (接口) : 4-Wire SPI</text>
<text x="163.2" y="260.7" transform="rotate(-90 163.2 260.7)">8.Backlight (背光) : White IF=60mA,VF=3.0V(TYP)</text>
<text x="166.4" y="260.7" transform="rotate(-90 166.4 260.7)">9.Luminance (透屏亮度) : 300cd/m2(TYP)</text>
<text x="169.6" y="260.8" transform="rotate(-90 169.6 260.8)">10.Operating temperature (工作温度) : -20℃+70℃</text>
<text x="172.9" y="260.8" transform="rotate(-90 172.9 260.8)">11.Storage temperature (存储温度) : -30℃+80℃</text>
<text x="176.1" y="260.8" transform="rotate(-90 176.1 260.8)">12.RoHS (欧盟标准) : YES</text>
<text x="179.3" y="260.7" transform="rotate(-90 179.3 260.7)">*Unspecified Tolerance (未定义公差) : ±0.1</text>
</g>
<g font-size="2.1">
<text x="33.5" y="45.9" transform="rotate(-90 33.5 45.9)">20220425</text>
<text x="38.5" y="45.9" transform="rotate(-90 38.5 45.9)">20250923</text>
<text x="33.5" y="51" transform="rotate(-90 33.5 51)">ZY</text>
<text x="38.3" y="51.9" transform="rotate(-90 38.3 51.9)">YYQ</text>
<text x="179.3" y="60.6" transform="rotate(-90 179.3 60.6)">ZY</text>
<text x="183.9" y="64.8" transform="rotate(-90 183.9 64.8)">2025-09-23</text>
<text x="38.2" y="71.7" transform="rotate(-90 38.2 71.7)">更换背光</text>
<text x="33.4" y="73.4" transform="rotate(-90 33.4 73.4)">First edition</text>
<text x="179.2" y="77.5" transform="rotate(-90 179.2 77.5)">YYQ</text>
<text x="183.9" y="80.9" transform="rotate(-90 183.9 80.9)">2025-09-23</text>
</g>
<g font-size="1.9">
<text x="55.9" y="131" transform="rotate(-90 55.9 131)">胶铁一体化支架</text>
<text x="109.7" y="176.6" transform="rotate(-90 109.7 176.6)">Contact side(接触面)</text>
</g>
<g font-size="1.8">
<text x="117.9" y="177.1" transform="rotate(-90 117.9 177.1)">FPC+PI补强=0.3±0.05</text>
<text x="106.2" y="199.2" transform="rotate(180 106.2 199.2)">10.25</text>
<text x="125.8" y="199.3" transform="rotate(180 125.8 199.3)">PI补强 6±0.5</text>
<text x="105.7" y="208.7" transform="rotate(-90 105.7 208.7)">7.97</text>
<text x="105.7" y="222.7" transform="rotate(-90 105.7 222.7)">9.97</text>
</g>
<g font-size="1.6">
<text x="71.3" y="217.2" transform="rotate(-90 71.3 217.2)">1.54&quot; TFT</text>
<text x="73.3" y="218.8" transform="rotate(-90 73.3 218.8)">240*RG B*240</text>
<text x="77.3" y="217.5" transform="rotate(-90 77.3 217.5)">A l V iew ing</text>
</g>
<g font-size="1.3">
<text x="77.6" y="103.8" transform="rotate(-90 77.6 103.8)">1</text>
<text x="77.7" y="108.9" transform="rotate(-90 77.7 108.9)">12</text>
<text x="98.9" y="110.7" transform="rotate(-90 98.9 110.7)">FPC弯折突出背光胶框</text>
<text x="100.6" y="110.6" transform="rotate(-90 100.6 110.6)">请注意机壳避空</text>
<text x="109" y="139.1" transform="rotate(-90 109 139.1)">1</text>
<text x="93.3" y="144.8" transform="rotate(-90 93.3 144.8)">单层弯折区域</text>
<text x="108.9" y="144.2" transform="rotate(-90 108.9 144.2)">12</text>
<text x="108.2" y="212.1" transform="rotate(-90 108.2 212.1)">12</text>
<text x="93.3" y="217.9" transform="rotate(-90 93.3 217.9)">单层弯折区域</text>
<text x="108.3" y="216.3" transform="rotate(-90 108.3 216.3)">1</text>
</g>
<text font-size=".9" x="98.4" y="132.2" transform="rotate(-90 98.4 132.2)">K A</text>
<g font-size=".2">
<text x="90.3" y="204.1" transform="rotate(-90 90.3 204.1)">Pin134</text>
<text x="90.3" y="223.4" transform="rotate(-90 90.3 223.4)">Pin1</text>
</g>
</svg>
